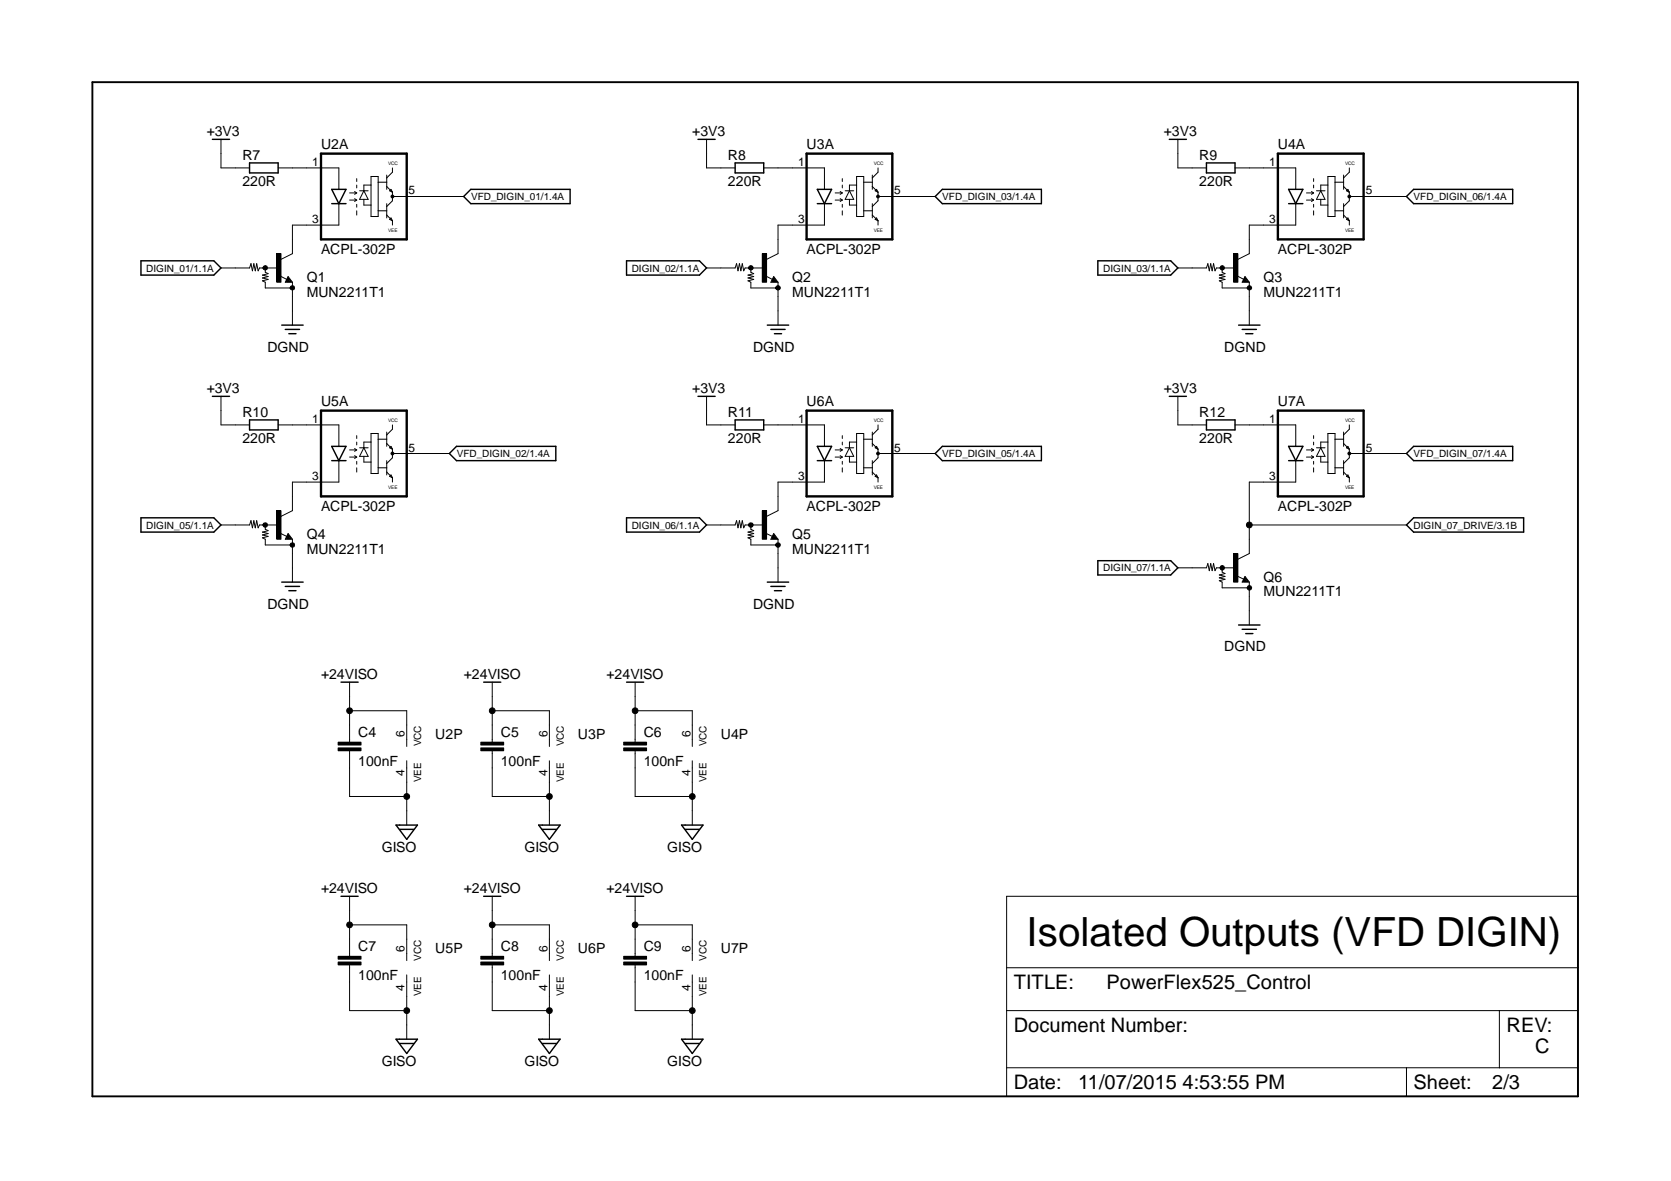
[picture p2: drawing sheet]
<svg xmlns="http://www.w3.org/2000/svg" width="297mm" height="210mm" viewBox="0 0 297 210" stroke-linecap="round" stroke-linejoin="round" font-family="sans-serif">
<g fill="none" stroke="#000" stroke-width=".25">
<path d="M37.8 24.8h3M44.4 29h5v1.7h-5zM59 33.7h2.5l-1.3 2.5zM59 36.2h2.5M82.4 34.9l1.3-1.2h17.6v2.5h-17.6zM124.1 24.8h3M130.7 29h5.1v1.7h-5.1zM145.3 33.7h2.5l-1.2 2.5zM145.3 36.2h2.5M167.5 33.7h17.6v2.5h-17.6l-1.3-1.3zM207.9 24.8h3M214.5 29h5v1.7h-5z"/>
<path d="M229.1 33.7h2.5l-1.3 2.5zM229.1 36.2h2.5M251.3 33.7h17.6v2.5h-17.6l-1.3-1.3zM25.1 46.4h12.9l1.3 1.2-1.3 1.3h-12.9zM50.1 57.8h3.8M50.7 58.5h2.6M51.2 49.7l.1 .2h-.3l.2-.5 .5 .6h-.7M51.3 59.3h1.3M111.4 46.4h12.9l1.3 1.2-1.3 1.3h-12.9zM136.4 57.8h3.8M137 58.5h2.6M137.5 49.7l.2 .2h-.4l.2-.5 .5 .6h-.7"/>
<path d="M137.7 59.3h1.2M195.2 46.4h12.9l1.3 1.2-1.3 1.3h-12.9zM220.2 57.8h3.8M220.8 58.5h2.5M221.3 49.7l.1 .2h-.3l.2-.5 .5 .6h-.7M221.4 59.3h1.3M37.8 70.4h3M44.4 74.6h5v1.8h-5zM59 79.3h2.5l-1.3 2.6zM124.1 70.4h3M130.7 74.6h5.1v1.8h-5.1zM145.3 79.3h2.5l-1.2 2.6z"/>
<path d="M167.5 79.3h17.6v2.6h-17.6l-1.3-1.3zM207.9 70.4h3M214.5 74.6h5v1.8h-5zM229.1 79.3h2.5l-1.3 2.6zM251.3 79.3h17.6v2.6h-17.6l-1.3-1.3zM25.1 92h12.9l1.3 1.3-1.3 1.3h-12.9zM51.2 95.3l.1 .3h-.3l.2-.5 .5 .6h-.7M59 81.9h2.5M79.9 80.6l1.2-1.3h17.7v2.6h-17.7zM111.4 92h12.9l1.3 1.3-1.3 1.3h-12.9zM137.5 95.3l.2 .3h-.4l.2-.5 .5 .6h-.7M145.3 81.9h2.5"/>
<path d="M195.2 99.7h12.9l1.3 1.2-1.3 1.3h-12.9zM229.1 81.9h2.5M250 93.3l1.3-1.3h19.5v2.6h-19.5zM50.1 103.5h3.8M50.7 104.2h2.6M51.3 105h1.3M136.4 103.5h3.8M137 104.2h2.6M137.7 105h1.2M220.2 111.1h3.8M220.8 111.8h2.5M221.3 103l.1 .2h-.3l.2-.5 .5 .6h-.7"/>
<path d="M221.4 112.6h1.3M60.6 121.2h3.1M86 121.2h3M111.4 121.2h3M60.6 159.3h3.1M70.4 146.6h3.8l-1.9 2.6zM71 147.4h2.6M86 159.3h3M95.8 146.6h3.8l-1.9 2.6zM96.4 147.4h2.5M111.4 159.3h3M121.2 146.6h3.8l-1.9 2.6z"/>
<path d="M121.8 147.4h2.5M70.4 184.7h3.8l-1.9 2.5zM71 185.5h2.6M95.8 184.7h3.8l-1.9 2.5zM96.4 185.5h2.5M121.2 184.7h3.8l-1.9 2.5zM121.8 185.5h2.5"/>
</g>
<path d="M16.4 14.6h264.1v180.3h-264.1z" fill="none" stroke="#000" stroke-width=".34"/>
<g fill="none" stroke="#000" stroke-width=".18">
<path d="M39.3 24.8v5h5.1M49.4 29.8h10.8v3.9M60.2 36.2v3.8h-8.2v5.1l-2.1 1M62.1 34.3h1.3M62.1 35.6h1.3M63 34l.4 .3M63 35.3l.4 .3M63.4 34.3l-.4 .2M63.4 35.6l-.4 .2M63.4 31.7v.6M63.4 32.9v.5M63.4 36.3v.5"/>
<path d="M63.4 37.5v.7M63.9 33.9h1.5M64.7 33.9l.7 1.5h-1.5zM64.7 35.4v1h1.3M66 31.4h1.2v7.1h-1.2zM66 32.9h-1.3v1M67.2 32.4h1.5M67.2 37.5h1.5M68.7 31.1v2.6M68.7 36.2v2.5M68.7 38.2l1.1 1M68.7 33.1l1.1 1.1"/>
<path d="M69.3 33.9l.2-.2 .3 .5zM69.3 39l.2-.3 .3 .5zM69.8 34.9h12.6M69.8 34.2v1.5l-1.1 1M69.8 29.8v.8l-1.1 1M69.8 39.2v.8M125.6 24.8v5h5.1M135.8 29.8h10.8v3.9M146.6 36.2v3.8h-8.3v5.1l-2 1M148.5 34.3h1.2M148.5 35.6h1.2M149.3 34l.4 .3"/>
<path d="M149.3 35.3l.4 .3M149.7 34.3l-.4 .2M149.7 35.6l-.4 .2M149.7 31.7v.6M149.7 32.9v.5M149.7 36.3v.5M149.7 37.5v.7M150.2 33.9h1.6M151 33.9l.8 1.5h-1.6zM151 35.4v1h1.3M152.3 31.4h1.2v7.1h-1.2zM152.3 32.9h-1.3v1"/>
<path d="M153.5 32.4h1.6M153.5 37.5h1.6M155.1 31.1v2.6M155.1 36.2v2.5M155.1 38.2l1 1M155.1 33.1l1 1.1M155.6 33.9l.2-.2 .3 .5zM155.6 39l.2-.3 .3 .5zM156.1 34.9h10.1M156.1 34.2v1.5l-1 1M156.1 29.8v.8l-1 1M156.1 39.2v.8"/>
<path d="M209.4 24.8v5h5.1M219.5 29.8h10.8v3.9M230.3 36.2v3.8h-8.2v5.1l-2.1 1M232.2 34.3h1.3M232.2 35.6h1.3M233.1 34l.4 .3M233.1 35.3l.4 .3M233.5 34.3l-.4 .2M233.5 35.6l-.4 .2M233.5 31.7v.6M233.5 32.9v.5M233.5 36.3v.5"/>
<path d="M233.5 37.5v.7M234 33.9h1.5M234.8 33.9l.7 1.5h-1.5zM234.8 35.4v1h1.2M236 31.4h1.3v7.1h-1.3zM236 32.9h-1.2v1M237.3 32.4h1.5M237.3 37.5h1.5M238.8 31.1v2.6M238.8 36.2v2.5M238.8 38.2l1.1 1M238.8 33.1l1.1 1.1"/>
<path d="M239.6 33.7l.3 .5-.6-.3zM239.6 38.7l.3 .5-.6-.2zM239.9 34.9h10.1M239.9 34.2v1.5l-1.1 1M239.9 29.8v.8l-1.1 1M239.9 39.2v.8M39.3 47.6h5.1l.2-.7 .3 1.2 .2-1.2 .3 1.2 .2-1.2 .3 1.2 .2-.5h3.1M46.9 47.3l.3-.1 .3 .1v.6l-.3 .1-.3-.1-.2-.3 .5-.1v.1h-.5zM47.2 47.6v.8l.5 .2-1.1 .3 1.1 .2-1.1 .3 1.1 .3-1.1 .2 .6 .3v1h4.8M49.2 45.1h.7v5.1h-.7zM49.7 49l1.3 .7M51.2 49.1l.8 1.1h-1.3z"/>
<path d="M51.7 50.9l.3-.1 .3 .1v.5l-.3 .2-.3-.2-.1-.2 .4-.1 .1 .1h-.5zM52 50.2v7.6M125.6 47.6h5.1l.2-.7 .3 1.2 .2-1.2 .3 1.2 .2-1.2 .3 1.2 .3-.5h3M133.2 47.3l.3-.1 .3 .1 .1 .3-.1 .3-.3 .1-.3-.1-.1-.3 .5-.1-.1 .2-.4-.1zM133.5 47.6v.8l.5 .2-1 .3 1 .2-1 .3 1 .3-1 .2 .5 .3v1h4.8M135.5 45.1h.8v5.1h-.8zM136.1 49l1.2 .7M137.5 49.1l.8 1.1h-1.3zM138 50.9l.3-.1 .3 .1 .1 .3-.1 .2-.3 .2-.3-.2-.1-.2 .5-.1-.1 .2-.4-.1zM138.3 50.2v7.6M209.4 47.6h5.1l.2-.7 .3 1.2 .2-1.2 .3 1.2 .2-1.2 .3 1.2 .2-.5h3.1M217 47.3l.3-.1 .2 .1 .2 .3-.2 .3-.2 .1-.3-.1-.1-.3h.3l.1-.1 .1 .1h-.5z"/>
<path d="M217.3 47.6v.8l.5 .2-1.1 .3 1.1 .2-1.1 .3 1.1 .3-1.1 .2 .6 .3v1h4.8M219.3 45.1h.7v5.1h-.7zM219.9 49l1.2 .7M221.3 49.1l.8 1.1h-1.3zM221.8 50.9l.3-.1 .3 .1 .1 .3-.1 .2-.3 .2-.3-.2-.1-.2h.3l.1-.1 .1 .1h-.5zM222.1 50.2v7.6M39.3 70.4v5.1h5.1M49.4 75.5h10.8v3.8M62.1 80h1.3M63 79.7l.4 .3M63.4 77.4v.5M63.4 78.6v.5"/>
<path d="M63.4 80l-.4 .2M63.9 79.6h1.5M64.7 79.6l.7 1.5h-1.5zM66 77h1.2v7.2h-1.2zM66 78.6h-1.3v1M67.2 78.1h1.5M68.7 76.8v2.5M68.7 78.8l1.1 1M69.3 79.6l.2-.3 .3 .5zM69.8 75.5v.8l-1.1 1M69.8 79.8v1.6l-1.1 1M125.6 70.4v5.1h5.1"/>
<path d="M135.8 75.5h10.8v3.8M148.5 80h1.2M149.3 79.7l.4 .3M149.7 77.4v.5M149.7 78.6v.5M149.7 80l-.4 .2M150.2 79.6h1.6M151 79.6l.8 1.5h-1.6zM152.3 77h1.2v7.2h-1.2zM152.3 78.6h-1.3v1M153.5 78.1h1.6M155.1 76.8v2.5"/>
<path d="M155.1 78.8l1 1M155.6 79.6l.2-.3 .3 .5zM156.1 75.5v.8l-1 1M156.1 79.8v1.6l-1 1M209.4 70.4v5.1h5.1M219.5 75.5h10.8v3.8M232.2 80h1.3M233.1 79.7l.4 .3M233.5 77.4v.5M233.5 78.6v.5M233.5 80l-.4 .2M234 79.6h1.5"/>
<path d="M234.8 79.6l.7 1.5h-1.5zM236 77h1.3v7.2h-1.3zM236 78.6h-1.2v1M237.3 78.1h1.5M238.8 76.8v2.5M238.8 78.8l1.1 1M239.3 79.6l.3-.3 .3 .5zM239.9 75.5v.8l-1.1 1M239.9 79.8v1.6l-1.1 1M39.3 93.3h5.1l.2-.8 .3 1.3 .2-1.3 .3 1.3 .2-1.3 .3 1.3 .2-.5h3.1M46.9 93h.6v.6l-.3 .1-.3-.1-.2-.3h.5v.1l-.5-.1zM47.2 93.3v.8l.5 .2-1.1 .3 1.1 .2-1.1 .3 1.1 .2-1.1 .3 .6 .2v1.1h4.8"/>
<path d="M49.2 90.8h.7v5h-.7zM49.7 94.7l1.3 .6M51.2 94.8l.8 1h-1.3zM51.7 96.6h.6v.6l-.3 .1-.3-.1-.1-.3h.5l-.1 .1-.4-.1zM52 95.8v7.7M60.2 81.9v3.8h-8.2v5.1l-2.1 1M62.1 81.2h1.3M63 81l.4 .2M63.4 82v.5M63.4 83.1v.8M63.4 81.2l-.4 .3M64.7 81.1v1h1.3"/>
<path d="M67.2 83.1h1.5M68.7 81.9v2.5M68.7 83.9l1.1 1M69.3 84.7l.2-.3 .3 .5zM69.8 84.9v.8M69.8 80.6h10.1M125.6 93.3h5.1l.2-.8 .3 1.3 .2-1.3 .3 1.3 .2-1.3 .3 1.3 .3-.5h3M133.2 93h.6l.1 .3-.1 .3-.3 .1-.3-.1-.1-.3 .5-.1-.1 .2-.1-.1h-.3zM133.5 93.3v.8l.5 .2-1 .3 1 .2-1 .3 1 .2-1 .3 .5 .2v1.1h4.8M135.5 90.8h.8v5h-.8zM136.1 94.7l1.2 .6M137.5 94.8l.8 1h-1.3z"/>
<path d="M138 96.6h.6l.1 .3-.1 .3-.3 .1-.3-.1-.1-.3 .5-.1-.1 .2-.1-.1h-.3zM138.3 95.8v7.7M146.6 81.9v3.8h-8.3v5.1l-2 1M148.5 81.2h1.2M149.3 81l.4 .2M149.7 82v.5M149.7 83.1v.8M149.7 81.2l-.4 .3M151 81.1v1h1.3M153.5 83.1h1.6M155.1 81.9v2.5M155.1 83.9l1 1"/>
<path d="M155.6 84.7l.2-.3 .3 .5zM156.1 80.6h10.1M156.1 84.9v.8M219.3 98.4h.7v5.1h-.7zM222.1 93.3h27.9M230.3 81.9v3.8h-8.2v12.7l-2.1 1M232.2 81.2h1.3M233.1 81l.4 .2M233.5 82v.5M233.5 83.1v.8M233.5 81.2l-.4 .3M234.8 81.1v1h1.2"/>
<path d="M237.3 83.1h1.5M238.8 81.9v2.5M238.8 83.9l1.1 1M239.3 84.7l.3-.3 .3 .5zM239.9 80.6h10.1M239.9 84.9v.8M209.4 100.9h5.1l.2-.7 .3 1.2 .2-1.2 .3 1.2 .2-1.2 .3 1.2 .2-.5h3.1M217 100.6l.3-.1 .2 .1 .2 .3-.2 .3-.2 .1-.3-.1-.1-.3h.5h-.5zM217.3 100.9v.8l.5 .2-1.1 .3 1.1 .2-1.1 .3 1.1 .3-1.1 .2 .6 .3v1h4.8M219.9 102.4l1.2 .6M221.3 102.4l.8 1.1h-1.3zM221.8 104.2l.3-.1 .3 .1 .1 .3-.1 .3-.3 .1-.3-.1-.1-.3h.5h-.5z"/>
<path d="M222.1 103.5v7.6M60.1 132.9h4.1v.5h-4.1zM60.1 131.9h4.1v.5h-4.1zM62.1 121.2v10.7M62.1 133.4v8.2h10.2M62.1 126.3h10.2v6.4M72.3 135.2v11.4M85.5 132.9h4v.5h-4zM85.5 131.9h4v.5h-4zM87.5 126.3h10.2v6.4M87.5 121.2v10.7M87.5 133.4v8.2h10.2"/>
<path d="M97.7 135.2v11.4M110.9 132.9h4v.5h-4zM110.9 131.9h4v.5h-4zM112.9 126.3h10.2v6.4M112.9 121.2v10.7M112.9 133.4v8.2h10.2M123.1 135.2v11.4M62.1 159.3v10.7M87.5 159.3v10.7M112.9 159.3v10.7M178.9 159.3h101.6v35.6h-101.6zM60.1 171h4.1v.5h-4.1z"/>
<path d="M60.1 170h4.1v.5h-4.1zM62.1 171.5v8.1h10.2M62.1 164.4h10.2v6.3M72.3 173.3v11.4M85.5 171h4v.5h-4zM85.5 170h4v.5h-4zM87.5 171.5v8.1h10.2M87.5 164.4h10.2v6.3M97.7 173.3v11.4M110.9 171h4v.5h-4zM110.9 170h4v.5h-4zM112.9 171.5v8.1h10.2"/>
<path d="M112.9 164.4h10.2v6.3M123.1 173.3v11.4M178.9 179.6h101.6M178.9 172h101.6M266.5 179.6v10.2M178.9 189.8h101.6M250 189.8v5.1"/>
<circle cx="69.8" cy="34.9" r=".25"/>
<circle cx="156.1" cy="34.9" r=".25"/>
<circle cx="239.9" cy="34.9" r=".25"/>
<circle cx="69.8" cy="80.6" r=".25"/>
<circle cx="156.1" cy="80.6" r=".25"/>
<circle cx="222.1" cy="93.3" r=".51"/>
<circle cx="239.9" cy="80.6" r=".25"/>
<circle cx="62.1" cy="126.3" r=".51"/>
<circle cx="87.5" cy="126.3" r=".51"/>
<circle cx="112.9" cy="126.3" r=".51"/>
<circle cx="72.3" cy="141.6" r=".51"/>
<circle cx="97.7" cy="141.6" r=".51"/>
<circle cx="123.1" cy="141.6" r=".51"/>
<circle cx="62.1" cy="164.4" r=".51"/>
<circle cx="72.3" cy="179.6" r=".51"/>
<circle cx="87.5" cy="164.4" r=".51"/>
<circle cx="97.7" cy="179.6" r=".51"/>
<circle cx="112.9" cy="164.4" r=".51"/>
<circle cx="123.1" cy="179.6" r=".51"/>
</g>
<g fill="#000">
<path d="M46.9 47.3l.3-.1 .3 .1v.6l-.3 .1-.3-.1-.2-.3 .5-.1v.1h-.5z" fill-rule="evenodd"/>
<path d="M49.2 45.1h.7v5.1h-.7z" fill-rule="evenodd"/>
<path d="M51.7 50.9l.3-.1 .3 .1v.5l-.3 .2-.3-.2-.1-.2 .4-.1 .1 .1h-.5z" fill-rule="evenodd"/>
<path d="M133.2 47.3l.3-.1 .3 .1 .1 .3-.1 .3-.3 .1-.3-.1-.1-.3 .5-.1-.1 .2-.4-.1z" fill-rule="evenodd"/>
<path d="M135.5 45.1h.8v5.1h-.8z" fill-rule="evenodd"/>
<path d="M138 50.9l.3-.1 .3 .1 .1 .3-.1 .2-.3 .2-.3-.2-.1-.2 .5-.1-.1 .2-.4-.1z" fill-rule="evenodd"/>
<path d="M217 47.3l.3-.1 .2 .1 .2 .3-.2 .3-.2 .1-.3-.1-.1-.3h.3l.1-.1 .1 .1h-.5z" fill-rule="evenodd"/>
<path d="M219.3 45.1h.7v5.1h-.7z" fill-rule="evenodd"/>
<path d="M221.8 50.9l.3-.1 .3 .1 .1 .3-.1 .2-.3 .2-.3-.2-.1-.2h.3l.1-.1 .1 .1h-.5z" fill-rule="evenodd"/>
<path d="M46.9 93h.6v.6l-.3 .1-.3-.1-.2-.3h.5v.1l-.5-.1z" fill-rule="evenodd"/>
<path d="M49.2 90.8h.7v5h-.7z" fill-rule="evenodd"/>
<path d="M51.7 96.6h.6v.6l-.3 .1-.3-.1-.1-.3h.5l-.1 .1-.4-.1z" fill-rule="evenodd"/>
<path d="M133.2 93h.6l.1 .3-.1 .3-.3 .1-.3-.1-.1-.3 .5-.1-.1 .2-.1-.1h-.3z" fill-rule="evenodd"/>
<path d="M135.5 90.8h.8v5h-.8z" fill-rule="evenodd"/>
<path d="M138 96.6h.6l.1 .3-.1 .3-.3 .1-.3-.1-.1-.3 .5-.1-.1 .2-.1-.1h-.3z" fill-rule="evenodd"/>
<path d="M219.3 98.4h.7v5.1h-.7z" fill-rule="evenodd"/>
<path d="M217 100.6l.3-.1 .2 .1 .2 .3-.2 .3-.2 .1-.3-.1-.1-.3h.5h-.5z" fill-rule="evenodd"/>
<path d="M221.8 104.2l.3-.1 .3 .1 .1 .3-.1 .3-.3 .1-.3-.1-.1-.3h.5h-.5z" fill-rule="evenodd"/>
<path d="M60.1 132.9h4.1v.5h-4.1z" fill-rule="evenodd"/>
<path d="M60.1 131.9h4.1v.5h-4.1z" fill-rule="evenodd"/>
<path d="M85.5 132.9h4v.5h-4z" fill-rule="evenodd"/>
<path d="M85.5 131.9h4v.5h-4z" fill-rule="evenodd"/>
<path d="M110.9 132.9h4v.5h-4z" fill-rule="evenodd"/>
<path d="M110.9 131.9h4v.5h-4z" fill-rule="evenodd"/>
<path d="M60.1 171h4.1v.5h-4.1z" fill-rule="evenodd"/>
<path d="M60.1 170h4.1v.5h-4.1z" fill-rule="evenodd"/>
<path d="M85.5 171h4v.5h-4z" fill-rule="evenodd"/>
<path d="M85.5 170h4v.5h-4z" fill-rule="evenodd"/>
<path d="M110.9 171h4v.5h-4z" fill-rule="evenodd"/>
<path d="M110.9 170h4v.5h-4z" fill-rule="evenodd"/>
<circle cx="69.8" cy="34.9" r=".25"/>
<circle cx="156.1" cy="34.9" r=".25"/>
<circle cx="239.9" cy="34.9" r=".25"/>
<circle cx="69.8" cy="80.6" r=".25"/>
<circle cx="156.1" cy="80.6" r=".25"/>
<circle cx="222.1" cy="93.3" r=".51"/>
<circle cx="239.9" cy="80.6" r=".25"/>
<circle cx="62.1" cy="126.3" r=".51"/>
<circle cx="87.5" cy="126.3" r=".51"/>
<circle cx="112.9" cy="126.3" r=".51"/>
<circle cx="72.3" cy="141.6" r=".51"/>
<circle cx="97.7" cy="141.6" r=".51"/>
<circle cx="123.1" cy="141.6" r=".51"/>
<circle cx="62.1" cy="164.4" r=".51"/>
<circle cx="72.3" cy="179.6" r=".51"/>
<circle cx="87.5" cy="164.4" r=".51"/>
<circle cx="97.7" cy="179.6" r=".51"/>
<circle cx="112.9" cy="164.4" r=".51"/>
<circle cx="123.1" cy="179.6" r=".51"/>
</g>
<path d="M57.1 27.3h15.2v15.2h-15.2zM143.4 27.3h15.2v15.2h-15.2zM227.2 27.3h15.2v15.2h-15.2zM57.1 73h15.2v15.2h-15.2zM143.4 73h15.2v15.2h-15.2zM227.2 73h15.2v15.2h-15.2z" fill="none" stroke="#000" stroke-width=".42"/>
<text font-size="7.2" x="182.5" y="168.2">Isolated Outputs (VFD DIGIN)</text>
<g font-size="3.6">
<text x="180.2" y="175.8">TITLE:</text>
<text x="196.7" y="175.8">PowerFlex525_Control</text>
<text x="180.2" y="183.4">Document Number:</text>
<text x="267.8" y="183.4">REV:</text>
<text x="272.9" y="187.2">C</text>
<text x="180.2" y="193.6">Date:</text>
<text x="191.6" y="193.6">11/07/2015 4:53:55 PM</text>
<text x="251.3" y="193.6">Sheet:</text>
<text x="265.3" y="193.6">2/3</text>
</g>
<g font-size="2.5">
<text x="36.7" y="24.1">+3V3</text>
<text x="43.1" y="28.4">R7</text>
<text x="57.1" y="26.5">U2A</text>
<text x="123.1" y="24.1">+3V3</text>
<text x="129.4" y="28.4">R8</text>
<text x="143.4" y="26.5">U3A</text>
<text x="206.9" y="24.1">+3V3</text>
<text x="213.2" y="28.4">R9</text>
<text x="227.2" y="26.5">U4A</text>
<text x="43.1" y="33.1">220R</text>
<text x="129.4" y="33.1">220R</text>
<text x="213.2" y="33.1">220R</text>
<text x="57.1" y="45.1">ACPL-302P</text>
<text x="143.4" y="45.1">ACPL-302P</text>
<text x="227.2" y="45.1">ACPL-302P</text>
<text x="54.5" y="50.2">Q1</text>
<text x="54.5" y="52.7">MUN2211T1</text>
<text x="140.8" y="50.2">Q2</text>
<text x="140.8" y="52.7">MUN2211T1</text>
<text x="224.6" y="52.7">MUN2211T1</text>
<text x="224.6" y="50.2">Q3</text>
<text x="47.5" y="62.5">DGND</text>
<text x="133.9" y="62.5">DGND</text>
<text x="217.6" y="62.5">DGND</text>
<text x="36.7" y="69.8">+3V3</text>
<text x="123.1" y="69.8">+3V3</text>
<text x="206.9" y="69.8">+3V3</text>
<text x="43.1" y="74">R10</text>
<text x="57.1" y="72.2">U5A</text>
<text x="129.4" y="74">R11</text>
<text x="143.4" y="72.2">U6A</text>
<text x="213.2" y="74">R12</text>
<text x="227.2" y="72.2">U7A</text>
<text x="43.1" y="78.8">220R</text>
<text x="129.4" y="78.8">220R</text>
<text x="213.2" y="78.8">220R</text>
<text x="54.5" y="95.8">Q4</text>
<text x="57.1" y="90.8">ACPL-302P</text>
<text x="140.8" y="95.8">Q5</text>
<text x="143.4" y="90.8">ACPL-302P</text>
<text x="227.2" y="90.8">ACPL-302P</text>
<text x="54.5" y="98.4">MUN2211T1</text>
<text x="140.8" y="98.4">MUN2211T1</text>
<text x="224.6" y="106">MUN2211T1</text>
<text x="224.6" y="103.5">Q6</text>
<text x="47.5" y="108.2">DGND</text>
<text x="133.9" y="108.2">DGND</text>
<text x="217.6" y="115.8">DGND</text>
<text x="57.1" y="120.6">+24VISO</text>
<text x="82.5" y="120.6">+24VISO</text>
<text x="107.8" y="120.6">+24VISO</text>
<text x="63.7" y="131">C4</text>
<text x="77.4" y="131.4">U2P</text>
<text x="89" y="131">C5</text>
<text x="102.7" y="131.4">U3P</text>
<text x="114.4" y="131">C6</text>
<text x="128.1" y="131.4">U4P</text>
<text x="63.7" y="136.1">100nF</text>
<text x="89" y="136.1">100nF</text>
<text x="114.4" y="136.1">100nF</text>
<text x="67.9" y="151.3">GISO</text>
<text x="93.2" y="151.3">GISO</text>
<text x="118.6" y="151.3">GISO</text>
<text x="57.1" y="158.7">+24VISO</text>
<text x="82.5" y="158.7">+24VISO</text>
<text x="107.8" y="158.7">+24VISO</text>
<text x="63.7" y="169.1">C7</text>
<text x="77.4" y="169.5">U5P</text>
<text x="89" y="169.1">C8</text>
<text x="102.7" y="169.5">U6P</text>
<text x="114.4" y="169.1">C9</text>
<text x="128.1" y="169.5">U7P</text>
<text x="63.7" y="174.2">100nF</text>
<text x="89" y="174.2">100nF</text>
<text x="114.4" y="174.2">100nF</text>
<text x="67.9" y="189.4">GISO</text>
<text x="93.2" y="189.4">GISO</text>
<text x="118.6" y="189.4">GISO</text>
</g>
<g font-size="2.1">
<text x="55.5" y="29.5">1</text>
<text x="141.9" y="29.5">1</text>
<text x="225.6" y="29.5">1</text>
<text x="72.6" y="34.5">5</text>
<text x="159" y="34.5">5</text>
<text x="242.8" y="34.5">5</text>
<text x="55.5" y="39.6">3</text>
<text x="141.9" y="39.6">3</text>
<text x="225.6" y="39.6">3</text>
<text x="55.5" y="75.2">1</text>
<text x="141.9" y="75.2">1</text>
<text x="225.6" y="75.2">1</text>
<text x="72.6" y="80.3">5</text>
<text x="159" y="80.3">5</text>
<text x="242.8" y="80.3">5</text>
<text x="55.5" y="85.3">3</text>
<text x="141.9" y="85.3">3</text>
<text x="225.6" y="85.3">3</text>
<text x="71.9" y="131" transform="rotate(-90 71.9 131)">6</text>
<text x="97.3" y="131" transform="rotate(-90 97.3 131)">6</text>
<text x="122.7" y="131" transform="rotate(-90 122.7 131)">6</text>
<text x="71.9" y="138" transform="rotate(-90 71.9 138)">4</text>
<text x="97.3" y="138" transform="rotate(-90 97.3 138)">4</text>
<text x="122.7" y="138" transform="rotate(-90 122.7 138)">4</text>
<text x="71.9" y="169.1" transform="rotate(-90 71.9 169.1)">6</text>
<text x="97.3" y="169.1" transform="rotate(-90 97.3 169.1)">6</text>
<text x="122.7" y="169.1" transform="rotate(-90 122.7 169.1)">6</text>
<text x="71.9" y="176.1" transform="rotate(-90 71.9 176.1)">4</text>
<text x="97.3" y="176.1" transform="rotate(-90 97.3 176.1)">4</text>
<text x="122.7" y="176.1" transform="rotate(-90 122.7 176.1)">4</text>
</g>
<g font-size="1.8">
<text x="83.7" y="35.6">VFD_DIGIN_01/1.4A</text>
<text x="167.5" y="35.6">VFD_DIGIN_03/1.4A</text>
<text x="251.3" y="35.6">VFD_DIGIN_06/1.4A</text>
<text x="26" y="48.3">DIGIN_01/1.1A</text>
<text x="112.3" y="48.3">DIGIN_02/1.1A</text>
<text x="196.1" y="48.3">DIGIN_03/1.1A</text>
<text x="81.2" y="81.2">VFD_DIGIN_02/1.4A</text>
<text x="167.5" y="81.2">VFD_DIGIN_05/1.4A</text>
<text x="251.3" y="81.2">VFD_DIGIN_07/1.4A</text>
<text x="26" y="93.9">DIGIN_05/1.1A</text>
<text x="112.3" y="93.9">DIGIN_06/1.1A</text>
<text x="251.3" y="93.9">DIGIN_07_DRIVE/3.1B</text>
<text x="196.1" y="101.6">DIGIN_07/1.1A</text>
<text x="74.8" y="132.7" transform="rotate(-90 74.8 132.7)">VCC</text>
<text x="100.2" y="132.7" transform="rotate(-90 100.2 132.7)">VCC</text>
<text x="125.6" y="132.7" transform="rotate(-90 125.6 132.7)">VCC</text>
<text x="74.8" y="139" transform="rotate(-90 74.8 139)">VEE</text>
<text x="100.2" y="139" transform="rotate(-90 100.2 139)">VEE</text>
<text x="125.6" y="139" transform="rotate(-90 125.6 139)">VEE</text>
<text x="74.8" y="170.7" transform="rotate(-90 74.8 170.7)">VCC</text>
<text x="100.2" y="170.7" transform="rotate(-90 100.2 170.7)">VCC</text>
<text x="125.6" y="170.7" transform="rotate(-90 125.6 170.7)">VCC</text>
<text x="74.8" y="177.1" transform="rotate(-90 74.8 177.1)">VEE</text>
<text x="100.2" y="177.1" transform="rotate(-90 100.2 177.1)">VEE</text>
<text x="125.6" y="177.1" transform="rotate(-90 125.6 177.1)">VEE</text>
</g>
<g font-size=".8">
<text x="69" y="29.3">VCC</text>
<text x="155.3" y="29.3">VCC</text>
<text x="239.1" y="29.3">VCC</text>
<text x="69" y="41.3">VEE</text>
<text x="155.3" y="41.3">VEE</text>
<text x="239.1" y="41.3">VEE</text>
<text x="69" y="75">VCC</text>
<text x="155.3" y="75">VCC</text>
<text x="239.1" y="75">VCC</text>
<text x="69" y="87">VEE</text>
<text x="155.3" y="87">VEE</text>
<text x="239.1" y="87">VEE</text>
</g>
</svg>
